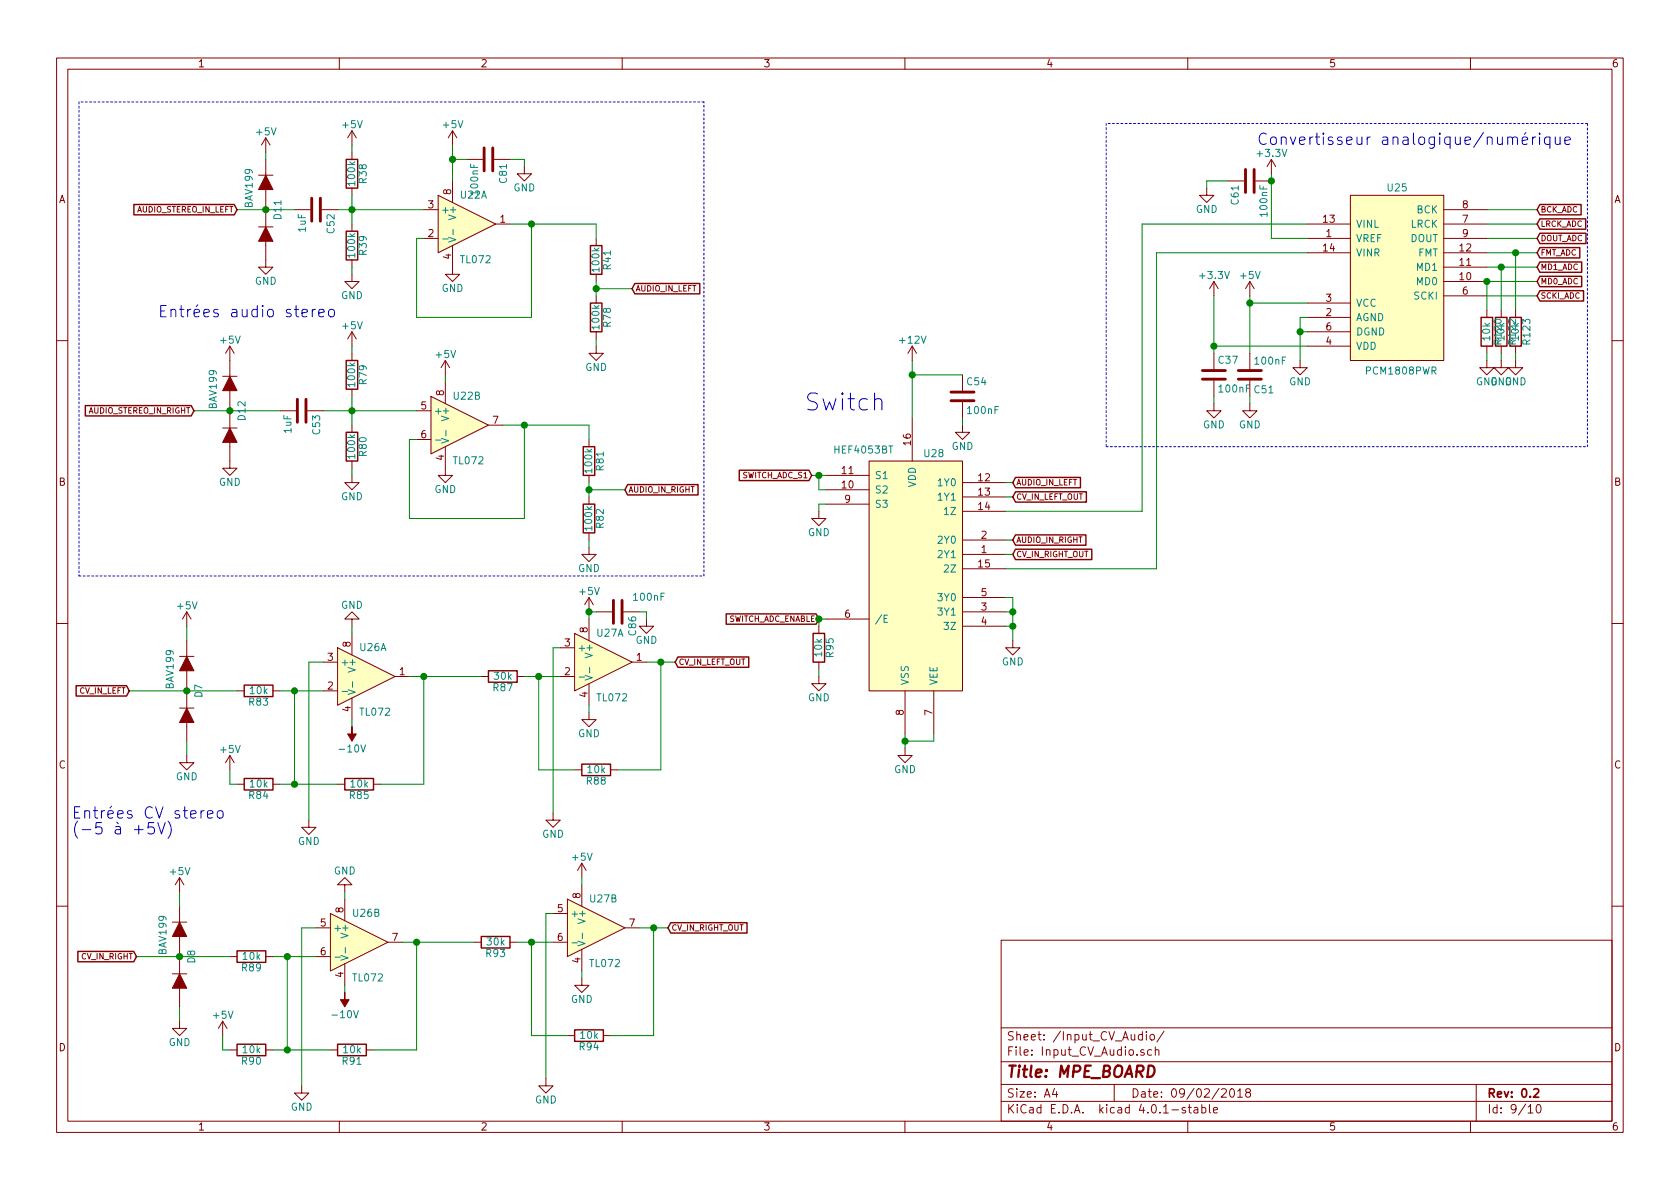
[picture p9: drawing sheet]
<svg xmlns="http://www.w3.org/2000/svg" width="297mm" height="210mm" viewBox="0 0 297 210" stroke-linecap="round" stroke-linejoin="round" font-family="sans-serif">
<g fill="none" stroke="#840000" stroke-width=".18">
<path d="M10 10.3h277v189.9h-277zM12 12.2h273v186.1h-273zM60 10.3v1.9M110 10.3v1.9M160 10.3v1.9M210 10.3v1.9M260 10.3v1.9M45.7 31h2.6M47 37.1h.1M47 24.4v2.5M47 28.2v2.8M47 33v7.1"/>
<path d="M47 24.4l-.8 1.2M47 24.4l.8 1.2M52.1 37.1h2.8M56.9 37.1h2.8M62.2 23.1v2.5M62.2 26.9v1.3M62.2 33.3v1.2M62.2 39.6v1.3M62.2 23.1l-.7 1.3M62.2 23.1l.8 1.3M74.9 37.1h2.6M77.5 34.5l10.1 5.1-10.1 5.1z"/>
<path d="M80 23.1l-.8 1.3M80 23.1v2.5M80 32v3.8M80 23.1l.8 1.3M82.5 28.2h2.8M87.4 28.2h2.8M87.6 39.6h2.6M92.7 29.5v1.2h1.3l-1.3 1.3-1.3-1.3h1.3M213.4 33.3v1.2h1.2l-1.2 1.3-1.3-1.3h1.3M217.2 32h2.8M222 32h2.8M224.8 28.2l-.8 1.3"/>
<path d="M224.8 28.2v2.5M224.8 28.2l.8 1.3M231.1 39.6h7.7M238.8 34.5h16.5v29.2h-16.5zM255.3 39.6h7.6M255.3 37.1h7.6M45.7 40.1h2.6M47 42.7v4.5h1.3l-1.3 1.3-1.3-1.3h1.3M62.2 48.5v1.3h1.3l-1.3 1.2-1.2-1.2h1.2M62.2 46v1.2M62.2 58.7v2.5M62.2 58.7l-.7 1.2"/>
<path d="M62.2 58.7l.8 1.2M74.9 42.2h2.6M80 43.4v5.1h1.3l-1.3 1.3-1.3-1.3h1.3M105.4 42.2v1.2M105.4 48.5v1.3M105.4 52.3v1.3M105.4 58.7v1.2M214.6 49.8l-.7 1.2M214.6 49.8v2.5M214.6 49.8l.8 1.2M221 49.8l-.8 1.2M221 49.8v2.5"/>
<path d="M221 49.8l.7 1.2M231.1 42.2h7.7M231.1 56.1h7.7M231.1 53.6h7.7M231.1 58.7h7.7M231.1 44.7h7.7M255.3 42.2h7.6M255.3 52.3h7.6M255.3 49.8h7.6M255.3 47.2h7.6M255.3 44.7h7.6M262.9 54.9v1.2"/>
<path d="M265.4 54.9v1.2M268 54.9v1.2M10 60.2h2M39.4 66.5h2.5M39.4 75.7h2.5M40.6 72.6h.1M40.6 78.2v4.6h1.3l-1.3 1.3-1.2-1.3h1.2M40.6 61.2v5.3M40.6 68.6v7.1M40.6 61.2l-.7 1.3M40.6 61.2l.8 1.3M49.5 72.6h2.8"/>
<path d="M54.4 72.6h2.7M62.2 62.5v1.2M62.2 68.8v1.3M62.2 75.2v1.2M73.7 72.6h2.5M73.7 77.7h2.5M76.2 70.1l10.2 5.1-10.2 5.1zM78.7 79v5.1h1.3l-1.3 1.2-1.2-1.2h1.2M78.7 63.7v2.6M78.7 67.6v3.8M78.7 63.7l-.7 1.3M78.7 63.7l.8 1.3"/>
<path d="M86.4 75.2h2.5M104.1 77.7v1.3M105.4 61.2v1.3h1.3l-1.3 1.2-1.3-1.2h1.3M161.3 61.2v2.5M161.3 73.9v7.6M161.3 61.2l-.8 1.3M161.3 61.2l.8 1.3M170.2 75.2v1.2h1.2l-1.2 1.3-1.3-1.3h1.3M170.2 66.3v2.8M170.2 71.1v2.8M214.6 71.4v1.2h1.3l-1.3 1.3-1.2-1.3h1.2M214.6 62.5v2.8"/>
<path d="M214.6 67.3v2.8M221 71.4v1.2h1.2l-1.2 1.3-1.3-1.3h1.3M221 62.5v2.8M221 67.3v2.8M229.9 63.7v1.3h1.2l-1.2 1.3-1.3-1.3h1.3M231.1 61.2h7.7M262.9 63.7v1.3h1.3l-1.3 1.3-1.3-1.3h1.3M262.9 61.2v1.3M265.4 63.7v1.3h1.3l-1.3 1.3-1.2-1.3h1.2M265.4 61.2v1.3M268 63.7v1.3h1.2l-1.2 1.3-1.3-1.3h1.3M268 61.2v1.3"/>
<path d="M285 60.2h2M62.2 84.1v1.2h1.3l-1.3 1.3-1.2-1.3h1.2M62.2 81.5v1.3M104.1 96.8v1.2h1.3l-1.3 1.3-1.2-1.3h1.2M104.1 84.1v1.2M104.1 87.9v1.2M104.1 94.2v1.3M144.8 90.4v1.3h1.2l-1.2 1.3-1.3-1.3h1.3M146 89.1h7.7M146 86.6h7.7M146 84.1h7.7M153.7 81.5h16.5v40.7h-16.5z"/>
<path d="M170.2 98h7.6M170.2 95.5h7.6M170.2 85.3h7.6M170.2 87.9h7.6M170.2 90.4h7.6M10 110.3h2M31.7 116.1h2.6M33 108.2v2.5M33 113.3v2.8M33 118.1v7.1M33 108.2l-.7 1.3M33 108.2l.8 1.3"/>
<path d="M57.1 117.1h2.6M59.7 114.5l10.1 5.1-10.1 5.1zM62.2 109.5h1.3l-1.3-1.3-1.2 1.3h1.2v1.2M62.2 112v3.8M69.8 119.6h2.6M85.1 119.6h1.3M91.4 119.6h1.3M99.1 119.6h2.5M99.1 114.5h2.5M101.6 112l10.2 5.1-10.2 5.1zM104.1 105.7v2.5M104.1 109.5v3.8"/>
<path d="M104.1 105.7l-.7 1.2M104.1 105.7l.8 1.2M105.4 108.2h2.8M110.2 108.2h2.8M111.8 117.1h2.5M114.3 109.5v1.2h1.3l-1.3 1.3-1.3-1.3h1.3M144.8 119.6v1.3h1.2l-1.2 1.3-1.3-1.3h1.3M144.8 110.7v1.3M144.8 117.1v1.3M146 109.5h7.7M170.2 108.2h7.6M170.2 110.7h7.6"/>
<path d="M170.2 105.7h7.6M170.2 100.6h7.6M179.1 113.3v1.2h1.2l-1.2 1.3-1.3-1.3h1.3M285 110.3h2M31.7 125.2h2.6M33 122.2h.1M33 133.6v1.3h1.3l-1.3 1.2-1.3-1.2h1.3M33 127.8v3.3M40.6 133.6l-.7 1.3M40.6 133.6v2.5M40.6 133.6l.8 1.3M41.9 122.2h1.3"/>
<path d="M41.9 138.7h1.3M48.3 122.2h1.2M48.3 138.7h1.2M57.1 122.2h2.6M59.7 138.7h1.3M62.2 123.4v3.8M66 138.7h1.3M101.6 136.1h1.3M104.1 126v1.2h1.3l-1.3 1.3-1.2-1.3h1.2M104.1 120.9v3.8M107.9 136.1h1.3M160 132.3v1.3h1.3l-1.3 1.3-1.3-1.3h1.3"/>
<path d="M160 122.2v7.6M165.1 122.2v7.6M31.7 155.2v2.5M31.7 155.2l-.7 1.3M31.7 155.2l.8 1.3M54.6 145v1.3h1.3l-1.3 1.3-1.3-1.3h1.3M61 156.5h1.2l-1.2-1.3-1.3 1.3h1.3v1.2M61 159v3.8M97.8 143.8v1.2h1.3l-1.3 1.3-1.3-1.3h1.3M100.3 159l10.2 5.1-10.2 5.1zM102.9 152.6v2.6M102.9 156.5v3.8"/>
<path d="M102.9 152.6l-.8 1.3M102.9 152.6l.7 1.3M10 160.2h2M30.5 163.1h2.5M30.5 172.2h2.5M31.7 169.2h.1M31.7 160.3v2.8M31.7 165.1v7.1M31.7 174.7v3.3M40.6 169.2h1.3M47 169.2h1.3M55.9 164.1h2.5"/>
<path d="M55.9 169.2h2.5M58.4 161.5l10.2 5.1-10.2 5.1zM61 170.4v3.8M68.6 166.6h2.5M83.8 166.6h1.3M90.2 166.6h1.2M97.8 166.6h2.5M97.8 161.5h2.5M102.9 173v1.2h1.2l-1.2 1.3-1.3-1.3h1.3M102.9 167.9v3.8M110.5 164.1h2.5M177 166.3h108v32h-108z"/>
<path d="M285 160.2h2M31.7 180.6v1.3h1.3l-1.3 1.2-1.2-1.2h1.2M39.4 180.6l-.8 1.3M39.4 180.6v2.5M39.4 180.6l.7 1.3M40.6 185.7h1.3M47 185.7h1.3M53.3 192v1.3h1.3l-1.3 1.3-1.2-1.3h1.2M58.4 185.7h1.3M60 198.3v1.9M64.8 185.7h1.2M96.5 190.7v1.3h1.3l-1.3 1.3-1.3-1.3h1.3"/>
<path d="M100.3 183.1h1.3M106.7 183.1h1.2M110 198.3v1.9M160 198.3v1.9M177 194.8h108M177 191.8h108M177 187.8h108M177 181.8h108M186.4 192.5l-.3 1h.9M186.8 193v1M197 191.8v3M202 183l-.5-.1-.2 .3v.6l.2 .1 .5-.1"/>
<path d="M202 182.4v1.5M202.3 185.7a.37 .37 0 0 0-.6 .1l.1 .2 .5 .2v.1l-.2 .3-.4-.1M202.7 182.4v.2M202.7 182.9v1M203.4 183.1l.2-.2 .4 .2 .1 .5-.1 .2-.4 .1-.2-.1zM203.6 185.7l-.4-.1-.3 .3 .1 .6 .2 .1 .4-.1M204.3 185.7l.2-.1 .4 .1v.9M204.3 185.1v1.5M205.8 182.3l-1.3 2M209.6 195.9a.37 .37 0 0 0-.6 .1l.1 .3 .5 .1 .1 .1-.3 .3-.4-.1M210 198.3v1.9M210.1 195.8h.5"/>
<path d="M210.3 195.3v1.3l.3 .2M211.2 195.9h.5l.1 .9M211.8 196.2l-.5 .1-.2 .2 .2 .3 .5-.1M212.5 195.9l.4-.1 .3 .3-.1 .6h-.6M212.5 195.3v1.5M213.8 195.3v1.3l.2 .2M214.6 196.3l.7-.1-.1-.3-.4-.1-.2 .2v.7h.6M216 192.7l.2-.2h.4l.2 .5-.9 1h.9M217.6 192.7l.2-.2a.81 .81 0 0 1 .5 .6 .81 .81 0 0 1-.2 .8l-.2 .1a.79 .79 0 0 1-.3-1.3zM218.8 193l.5-.5v1.5M218.8 194h.9M220.5 193.2l-.3-.3 .1-.2 .2-.2 .5 .1 .1 .2-.1 .2-.6 .2a.48 .48 0 0 0-.1 .7l.2 .1 .5-.1a.48 .48 0 0 0-.2-.7"/>
<path d="M260 198.3v1.9M261 191.8v6.5M270.2 195.8l.4-.5v1.5M270.2 196.8h.8M271.8 195.5l.2-.2a.81 .81 0 0 1 .5 .6 .81 .81 0 0 1-.2 .8l-.2 .1a.79 .79 0 0 1-.3-1.3z"/>
</g>
<path d="M271.2 192.7l.2-.2h.4l.3 .5-1 1h1" fill="none" stroke="#840000" stroke-width=".3"/>
<g fill="#ffffc2" stroke="#ffffc2" stroke-width=".18">
<path d="M238.8 34.5h16.5v29.2h-16.5z"/>
<path d="M76.2 70.1l10.2 5.1-10.2 5.1z"/>
<path d="M59.7 114.5l10.1 5.1-10.1 5.1z"/>
<path d="M58.4 161.5l10.2 5.1-10.2 5.1z"/>
<path d="M101.6 112l10.2 5.1-10.2 5.1z"/>
<path d="M100.3 159l10.2 5.1-10.2 5.1z"/>
<path d="M153.7 81.5h16.5v40.7h-16.5z"/>
<path d="M77.5 34.5l10.1 5.1-10.1 5.1z"/>
</g>
<g fill="none" stroke="#008400" stroke-width=".18">
<path d="M41.9 37.1h10.2M47 26.9v1.3M59.7 37.1h15.2M62.2 25.6v1.3M62.2 34.5v5.1M80 25.6v6.4M80 28.2h2.5M90.2 39.6h15.2v2.6M90.2 28.2h2.5v1.3M94 39.6v16.5h-20.3v-13.9h1.2M217.2 32h-3.8v1.3M224.8 30.7v11.5h6.3"/>
<path d="M231.1 39.6h-29.2v50.8h-24.1M262.9 39.6h8.9M262.9 37.1h8.9M62.2 47.2v1.3M105.4 49.8v2.5M105.4 59.9v1.3M105.4 51h6.4M214.6 52.3v10.2M221 53.6h10.1M221 52.3v10.2M229.9 58.7h1.2M231.1 56.1h-1.2v7.6"/>
<path d="M231.1 44.7h-26.6v55.9h-26.7M262.9 42.2h8.9M262.9 44.7h8.9M262.9 47.2h8.9M262.9 52.3h8.9M265.4 47.2v7.7M268 44.7v10.2M271.8 49.8h-8.9v5.1M34.3 72.6h15.2M57.1 72.6h16.6M62.2 61.2v1.3M62.2 70.1v5.1"/>
<path d="M78.7 66.3v1.3M88.9 75.2h15.2v2.5M92.7 75.2v16.5h-20.3v-14h1.3M161.3 63.7v10.2M161.3 66.3h8.9M170.2 73.9v1.3M214.6 61.2h16.5M214.6 70.1v1.3M221 70.1v1.3M262.9 62.5v1.2M265.4 62.5v1.2M268 62.5v1.2"/>
<path d="M62.2 82.8v1.3M104.1 85.3v2.6M104.1 95.5v1.3M104.1 86.6h6.4M143.5 84.1h2.5M144.8 84.1v2.5h1.2M146 89.1h-1.2v1.3M177.8 85.3h1.3M177.8 87.9h1.3M177.8 95.5h1.3M177.8 98h1.3M33 110.7v2.6"/>
<path d="M57.1 117.1h-2.5v27.9M62.2 110.7v1.3M72.4 119.6h12.7M74.9 119.6v19.1h-7.6M92.7 119.6h6.4M95.2 119.6v16.5h6.4M99.1 114.5h-1.3v29.3M105.4 108.2h-1.3v1.3M113 108.2h1.3v1.3M114.3 117.1h5.1M116.8 117.1v19h-7.6M144.8 118.4v1.2"/>
<path d="M146 109.5h-1.2v1.2M177.8 108.2h1.3M177.8 105.7h1.3v7.6M177.8 110.7h1.3M22.9 122.2h19M33 131.1v2.5M40.6 136.1v2.6h1.3M49.5 138.7h10.2M49.5 122.2h7.6M52.1 122.2v16.5M62.2 127.2v1.3M104.1 124.7v1.3"/>
<path d="M160 129.8v2.5M165.1 129.8v1.3h-5.1M31.7 157.7v2.6M61 157.7v1.3M102.9 155.2v1.3M24.1 169.2h16.5M31.7 178v2.6M48.3 169.2h7.6M50.8 169.2v16.5M55.9 164.1h-2.6v27.9M61 174.2v1.3M71.1 166.6h12.7"/>
<path d="M73.7 166.6v19.1h-7.7M91.4 166.6h6.4M94 166.6v16.5h6.3M97.8 161.5h-1.3v29.2M102.9 171.7v1.3M113 164.1h5.1M115.6 164.1v19h-7.7M39.4 183.1v2.6h1.2M48.3 185.7h10.1"/>
</g>
<g fill="#008400" stroke="#008400" stroke-width=".25">
<circle cx="229.9" cy="58.7" r=".51"/>
<circle cx="214.6" cy="61.2" r=".51"/>
<circle cx="221" cy="53.6" r=".51"/>
<circle cx="62.2" cy="37.1" r=".51"/>
<circle cx="94" cy="39.6" r=".51"/>
<circle cx="105.4" cy="51" r=".51"/>
<circle cx="62.2" cy="72.6" r=".51"/>
<circle cx="92.7" cy="75.2" r=".51"/>
<circle cx="104.1" cy="86.6" r=".51"/>
<circle cx="52.1" cy="122.2" r=".51"/>
<circle cx="33" cy="122.2" r=".51"/>
<circle cx="52.1" cy="138.7" r=".51"/>
<circle cx="74.9" cy="119.6" r=".51"/>
<circle cx="95.3" cy="119.6" r=".51"/>
<circle cx="116.8" cy="117.1" r=".51"/>
<circle cx="50.8" cy="169.2" r=".51"/>
<circle cx="31.8" cy="169.2" r=".51"/>
<circle cx="50.8" cy="185.7" r=".51"/>
<circle cx="73.7" cy="166.6" r=".51"/>
<circle cx="94" cy="166.6" r=".51"/>
<circle cx="115.6" cy="164.1" r=".51"/>
<circle cx="144.8" cy="84.1" r=".51"/>
<circle cx="144.8" cy="109.5" r=".51"/>
<circle cx="160" cy="131.1" r=".51"/>
<circle cx="161.3" cy="66.3" r=".51"/>
<circle cx="80" cy="28.2" r=".51"/>
<circle cx="268" cy="44.7" r=".51"/>
<circle cx="265.4" cy="47.2" r=".51"/>
<circle cx="262.9" cy="49.8" r=".51"/>
<circle cx="47" cy="37.1" r=".51"/>
<circle cx="40.6" cy="72.6" r=".51"/>
<circle cx="104.1" cy="108.2" r=".51"/>
<circle cx="179.1" cy="108.2" r=".51"/>
<circle cx="179.1" cy="110.7" r=".51"/>
<circle cx="224.8" cy="32" r=".51"/>
</g>
<g fill="none" stroke="#840000" stroke-width=".25">
<path d="M23.7 36.2h17.7l.5 .9-.5 .9h-17.7zM61.2 28.2h2v5.1h-2zM272.3 36.2h7.3v1.8h-7.3l-.5-.9zM272.3 38.7h8.1v1.8h-8.1l-.5-.9zM61.2 40.9h2v5.1h-2zM104.4 43.4h2v5.1h-2zM104.4 53.6h2v5.1h-2zM112.2 50.1h11.5v1.9h-11.5l-.4-1zM261.9 56.1h2v5.1h-2zM264.4 56.1h2v5.1h-2zM267 56.1h2v5.1h-2zM272.3 41.2h8.1v1.9h-8.1l-.5-.9z"/>
<path d="M272.3 43.8h7v1.8h-7l-.5-.9zM272.3 46.3h7.4v1.9h-7.4l-.5-1zM272.3 48.9h7.4v1.8h-7.4l-.5-.9zM272.3 51.4h7.7v1.8h-7.7l-.5-.9zM15.1 71.7h18.7l.5 .9-.5 1h-18.7zM61.2 63.7h2v5.1h-2zM61.2 76.4h2v5.1h-2zM103.1 79h2.1v5.1h-2.1zM103.1 89.1h2.1v5.1h-2.1zM111 85.7h12.4v1.8h-12.4l-.5-.9zM130.7 83.2h12.3l.5 .9-.5 .9h-12.3zM179.6 84.4h11.4v1.9h-11.4l-.5-1z"/>
<path d="M179.6 94.6h12.4v1.8h-12.4l-.5-.9zM179.6 87h12.5v1.8h-12.5l-.5-.9zM179.6 97.1h13.4v1.9h-13.4l-.5-1zM86.4 118.6h5v2h-5zM119.9 116.2h12.5v1.8h-12.5l-.5-.9zM128.4 108.6h15.9l.5 .9-.5 .9h-15.9zM143.8 112h2v5.1h-2zM13.5 121.3h8.9l.5 .9-.5 .9h-8.9zM43.2 121.2h5.1v2h-5.1zM43.2 137.7h5.1v2h-5.1zM61 137.7h5v2h-5zM102.9 135.1h5v2.1h-5z"/>
<path d="M13.8 168.2h9.8l.5 1-.5 .9h-9.8zM41.9 168.1h5.1v2.1h-5.1zM85.1 165.6h5.1v2h-5.1zM118.6 163.2h13.5v1.8h-13.5l-.5-.9zM41.9 184.7h5.1v2h-5.1zM59.7 184.7h5.1v2h-5.1zM101.6 182.1h5.1v2h-5.1z"/>
</g>
<g fill="none" stroke="#840000" stroke-width=".51">
<path d="M55.1 35v4.1M56.6 35v4.1M85.6 26.2v4M87.1 26.2v4M220.2 30v4M221.7 30v4M52.6 70.6v4.1M54.1 70.6v4.1M168.1 70.9h4.1M168.1 69.3h4.1M212.6 67.1h4.1M212.6 65.5h4.1"/>
<path d="M218.9 67.1h4.1M218.9 65.5h4.1M108.5 106.2v4M110 106.2v4"/>
</g>
<g fill="none" stroke="#008484" stroke-width=".18">
<path d="M78.3 42.3h.9M79.3 42l1.3 .4-1.3 .4M80.1 40.6v.9M264.2 56.6a.76 .76 0 0 1 1.2 .3 .83 .83 0 0 1-1.2 0zM268 56.5v.7l-.9-.7h-.3l-.1 .2 .1 .5M77 77.8h1M78.1 77.5l1.2 .4-1.2 .5M78.8 76.1v1M264.8 60.8l-.1-.6h-.4l-.1 .6h1.2M267.4 60.8l-.1-.6h-.5l-.1 .6h1.3M102.4 119.7h1M103.5 119.4l1.2 .5-1.2 .4"/>
<path d="M104.2 118v1M156.9 108.8h-.6v1.3h.6M60.5 122.3h1M61.5 122l1.3 .4-1.3 .4M62.3 120.6v.9M59.2 169.3h1M60.3 169l1.2 .4-1.2 .4M61.1 167.6v.9M101.1 166.7h1M102.2 166.4l1.3 .4-1.3 .5M103 165v1"/>
</g>
<g fill="none" stroke="#0000c2" stroke-width=".18">
<path d="M269.1 24.9l1-.2-.1-.4-.6-.1-.3 .3 .1 .9 .2 .1 .6-.1M269.8 23.4l-.3 .3M271 24.2v1.3M271.5 24.2a.45 .45 0 0 0-.5 .4M272.2 23.5l-.1 .1 .1 .1 .1-.1-.1-.1v.2M272.2 24.2v1.3M274 24.3a.68 .68 0 0 0-.8 .1l-.1 .2 .1 .8 .3 .1 .5-.1M274 24.2v2M275 24.2l.1 1.2a.56 .56 0 0 0 .7 0M275.8 24.2v1.3M276.7 24.9l.9-.2-.1-.4-.5-.1-.3 .3 .1 .9 .2 .1 .5-.1M55.2 54.7v1.3"/>
<path d="M55.8 54.7a.45 .45 0 0 0-.6 .4M56.4 55.4l.9-.2-.1-.4-.6-.1-.2 .3 .1 .9 .1 .1 .6-.1M58.2 54.9a.54 .54 0 0 1 .9 .2v.5a.54 .54 0 0 1-.5 .4 .54 .54 0 0 1-.5-.4zM154.6 70.8a.76 .76 0 0 1 1.3 .1v1.6M27.2 145.5h-.9l-.1 .9 .2-.2 .7 .1 .2 .3-.1 .7-.3 .2h-.5l-.2-.2M27.9 145.5l.6 2 .7-2M29.7 145.2a2.26 2.26 0 0 1 0 3M36.7 144l.9-.2-.1-.4h-.5l-.3 .2 .1 1 .2 .1 .5-.1M38.5 143.5a.54 .54 0 0 1 .9 .2v.6a.54 .54 0 0 1-.5 .4 .54 .54 0 0 1-.5-.4z"/>
</g>
<g fill="#840000" stroke="#840000" stroke-width=".18">
<path d="M33 116.1l1.3 2.5h-2.6z"/>
<path d="M33 125.2l1.3 2.6h-2.6z"/>
<path d="M31.7 163.1l1.3 2.5h-2.5z"/>
<path d="M31.7 172.2l1.3 2.5h-2.5z"/>
<path d="M62.2 128.5v1.3h.8l-.8 1.3-.7-1.3h.7z"/>
<path d="M61 175.5v1.3h.7l-.7 1.2-.8-1.2h.8z"/>
<path d="M47 31l1.3 2.5h-2.6z"/>
<path d="M47 40.1l1.3 2.6h-2.6z"/>
<path d="M40.6 66.5l1.3 2.6h-2.5z"/>
<path d="M40.6 75.7l1.3 2.5h-2.5z"/>
</g>
<path d="M14 18v83.8M124.5 18h-110.5M195.6 21.8v57.2M280.7 21.8h-85.1M195.6 79h85.1M280.7 79v-57.2M14 101.8h110.5M124.5 101.8v-83.8" fill="none" stroke="#0000c2" stroke-width=".18" stroke-dasharray=".3 .4"/>
<text font-size="4.2" fill="#0000c2" x="142.2" y="72.6">Switch</text>
<g font-size="2.8" fill="#0000c2">
<text x="222.2" y="25.6">Convertisseur analogique/numérique</text>
<text x="27.9" y="56.1">Entrées audio stereo</text>
<text x="12.7" y="144.8">Entrées CV stereo</text>
<text x="12.7" y="147.6">(-5 à +5V)</text>
</g>
<text font-size="2.8" fill="#840000" x="178" y="190.5">Title: MPE_BOARD</text>
<g font-size="2.1" fill="#840000">
<text x="178" y="184">Sheet: /Input_CV_Audio/</text>
<text x="178" y="186.7">File: Input_CV_Audio.sch</text>
<text x="178" y="196.9">KiCad E.D.A. kicad 4.0.1-stable</text>
<text x="178" y="194.1">Size: A4</text>
<text x="200" y="194.1">Date: 09/02/2018</text>
<text x="263" y="194.1">Rev: 0.2</text>
<text x="263" y="196.9">Id: 9/10</text>
</g>
<g font-size="1.8" fill="#840000">
<text x="35" y="11.9">1</text>
<text x="85" y="11.9">2</text>
<text x="135" y="11.9">3</text>
<text x="185" y="11.9">4</text>
<text x="235" y="11.9">5</text>
<text x="285" y="11.9">6</text>
<text x="10.4" y="35.9">A</text>
<text x="79.8" y="34.4" transform="rotate(-90 79.8 34.4)">8</text>
<text x="285.4" y="35.9">A</text>
<text x="75.7" y="41.9">2</text>
<text x="75.7" y="36.8">3</text>
<text x="88.4" y="39.4">1</text>
<text x="234" y="39.4">13</text>
<text x="234.5" y="41.9">1</text>
<text x="258.6" y="39.4">7</text>
<text x="258.6" y="36.8">8</text>
<text x="258.6" y="41.9">9</text>
<text x="79.8" y="45.8" transform="rotate(-90 79.8 45.8)">4</text>
<text x="234" y="44.4">14</text>
<text x="258.1" y="47">11</text>
<text x="258.1" y="44.4">12</text>
<text x="234.5" y="53.3">3</text>
<text x="258.1" y="49.5">10</text>
<text x="258.6" y="52.1">6</text>
<text x="234.5" y="55.9">2</text>
<text x="234.5" y="58.4">6</text>
<text x="234.5" y="61">4</text>
<text x="78.5" y="69.9" transform="rotate(-90 78.5 69.9)">8</text>
<text x="74.4" y="72.4">5</text>
<text x="74.4" y="77.5">6</text>
<text x="87.1" y="74.9">7</text>
<text x="78.5" y="81.4" transform="rotate(-90 78.5 81.4)">4</text>
<text x="148.9" y="83.8">11</text>
<text x="161" y="78.7" transform="rotate(-90 161 78.7)">16</text>
<text x="10.4" y="85.9">B</text>
<text x="148.9" y="86.4">10</text>
<text x="149.4" y="88.9">9</text>
<text x="173" y="85.1">12</text>
<text x="173" y="87.6">13</text>
<text x="285.4" y="85.9">B</text>
<text x="173" y="90.2">14</text>
<text x="173.5" y="95.2">2</text>
<text x="173" y="100.3">15</text>
<text x="173.5" y="97.8">1</text>
<text x="173.5" y="107.9">3</text>
<text x="173.5" y="105.4">5</text>
<text x="103.9" y="111.9" transform="rotate(-90 103.9 111.9)">8</text>
<text x="149.4" y="109.2">6</text>
<text x="173.5" y="110.5">4</text>
<text x="57.9" y="116.8">3</text>
<text x="62" y="114.4" transform="rotate(-90 62 114.4)">8</text>
<text x="70.6" y="119.4">1</text>
<text x="99.8" y="119.4">2</text>
<text x="99.8" y="114.3">3</text>
<text x="112.5" y="116.8">1</text>
<text x="57.9" y="121.9">2</text>
<text x="62" y="125.8" transform="rotate(-90 62 125.8)">4</text>
<text x="103.9" y="123.3" transform="rotate(-90 103.9 123.3)">4</text>
<text x="159.8" y="126.5" transform="rotate(-90 159.8 126.5)">8</text>
<text x="164.8" y="126.5" transform="rotate(-90 164.8 126.5)">7</text>
<text x="10.4" y="135.9">C</text>
<text x="285.4" y="135.9">C</text>
<text x="60.7" y="161.4" transform="rotate(-90 60.7 161.4)">8</text>
<text x="98.6" y="161.3">5</text>
<text x="102.6" y="158.8" transform="rotate(-90 102.6 158.8)">8</text>
<text x="56.7" y="163.8">5</text>
<text x="69.4" y="166.4">7</text>
<text x="98.6" y="166.4">6</text>
<text x="111.3" y="163.8">7</text>
<text x="56.7" y="168.9">6</text>
<text x="60.7" y="172.8" transform="rotate(-90 60.7 172.8)">4</text>
<text x="102.6" y="170.3" transform="rotate(-90 102.6 170.3)">4</text>
<text x="10.4" y="185.9">D</text>
<text x="285.4" y="185.9">D</text>
<text x="35" y="199.9">1</text>
<text x="85" y="199.9">2</text>
<text x="135" y="199.9">3</text>
<text x="185" y="199.9">4</text>
<text x="235" y="199.9">5</text>
<text x="285" y="199.9">6</text>
</g>
<g font-size="1.8" fill="#008484">
<text x="45.4" y="23.9">+5V</text>
<text x="60.6" y="22.7">+5V</text>
<text x="78.4" y="22.7">+5V</text>
<text x="222.5" y="27.7">+3.3V</text>
<text x="62.8" y="32.7" transform="rotate(-90 62.8 32.7)">100k</text>
<text x="64.8" y="32.4" transform="rotate(-90 64.8 32.4)">R38</text>
<text x="81.4" y="35.1">U22A</text>
<text x="84.5" y="34.3" transform="rotate(-90 84.5 34.3)">100nF</text>
<text x="89.6" y="32.3" transform="rotate(-90 89.6 32.3)">C81</text>
<text x="90.8" y="33.8">GND</text>
<text x="245.4" y="33.8">U25</text>
<text x="44.7" y="36.6" transform="rotate(-90 44.7 36.6)">BAV199</text>
<text x="49.7" y="38.7" transform="rotate(-90 49.7 38.7)">D11</text>
<text x="54.1" y="41" transform="rotate(-90 54.1 41)">1uF</text>
<text x="59.1" y="41.2" transform="rotate(-90 59.1 41.2)">C52</text>
<text x="78" y="37.7">+</text>
<text x="80.6" y="38.5" transform="rotate(-90 80.6 38.5)">V+</text>
<text x="211.4" y="37.6">GND</text>
<text x="219" y="36.1" transform="rotate(-90 219 36.1)">C61</text>
<text x="224.1" y="38.1" transform="rotate(-90 224.1 38.1)">100nF</text>
<text x="239.8" y="40.3">VINL</text>
<text x="249.4" y="40.3">LRCK</text>
<text x="250.4" y="37.7">BCK</text>
<text x="62.8" y="45.4" transform="rotate(-90 62.8 45.4)">100k</text>
<text x="64.8" y="45.1" transform="rotate(-90 64.8 45.1)">R39</text>
<text x="81.6" y="46.5">TL072</text>
<text x="106" y="47.9" transform="rotate(-90 106 47.9)">100k</text>
<text x="108" y="47.6" transform="rotate(-90 108 47.6)">R41</text>
<text x="239.8" y="42.8">VREF</text>
<text x="239.8" y="45.3">VINR</text>
<text x="249.3" y="42.8">DOUT</text>
<text x="250.5" y="47.9">MD1</text>
<text x="250.6" y="45.3">FMT</text>
<text x="45" y="50.3">GND</text>
<text x="60.3" y="52.9">GND</text>
<text x="78.1" y="51.6">GND</text>
<text x="212.3" y="49.3">+3.3V</text>
<text x="219.4" y="49.3">+5V</text>
<text x="250" y="53">SCKI</text>
<text x="250.5" y="50.4">MD0</text>
<text x="60.6" y="58.2">+5V</text>
<text x="106" y="58.1" transform="rotate(-90 106 58.1)">100k</text>
<text x="108" y="57.8" transform="rotate(-90 108 57.8)">R78</text>
<text x="239.8" y="56.8">AGND</text>
<text x="239.8" y="54.2">VCC</text>
<text x="239.8" y="59.3">DGND</text>
<text x="39" y="60.8">+5V</text>
<text x="77.1" y="63.3">+5V</text>
<text x="103.5" y="65.6">GND</text>
<text x="159.2" y="60.8">+12V</text>
<text x="215.5" y="64.3">C37</text>
<text x="222" y="64.5">100nF</text>
<text x="239.8" y="61.8">VDD</text>
<text x="263.4" y="60.1" transform="rotate(-90 263.4 60.1)">10k</text>
<text x="266" y="60.1" transform="rotate(-90 266 60.1)">10k</text>
<text x="268.5" y="60.1" transform="rotate(-90 268.5 60.1)">10k</text>
<text x="270.6" y="60.8" transform="rotate(-90 270.6 60.8)">R123</text>
<text x="62.8" y="68.2" transform="rotate(-90 62.8 68.2)">100k</text>
<text x="64.8" y="67.9" transform="rotate(-90 64.8 67.9)">R79</text>
<text x="80.3" y="70.7">U22B</text>
<text x="171" y="68.1">C54</text>
<text x="215.7" y="69.4">100nF</text>
<text x="221.8" y="69.5">C51</text>
<text x="227.9" y="68.1">GND</text>
<text x="241.7" y="66.2">PCM1808PWR</text>
<text x="260.9" y="68.1">GND GND</text>
<text x="263.5" y="68.1">GND</text>
<text x="38.3" y="72.2" transform="rotate(-90 38.3 72.2)">BAV199</text>
<text x="43.4" y="74.3" transform="rotate(-90 43.4 74.3)">D12</text>
<text x="51.5" y="76.6" transform="rotate(-90 51.5 76.6)">1uF</text>
<text x="56.6" y="76.8" transform="rotate(-90 56.6 76.8)">C53</text>
<text x="76.7" y="73.3">+</text>
<text x="79.4" y="74.1" transform="rotate(-90 79.4 74.1)">V+</text>
<text x="171.2" y="73.2">100nF</text>
<text x="212.7" y="75.7">GND</text>
<text x="219" y="75.7">GND</text>
<text x="62.8" y="80.9" transform="rotate(-90 62.8 80.9)">100k</text>
<text x="64.8" y="80.6" transform="rotate(-90 64.8 80.6)">R80</text>
<text x="80.3" y="82.1">TL072</text>
<text x="104.7" y="83.5" transform="rotate(-90 104.7 83.5)">100k</text>
<text x="106.7" y="83.2" transform="rotate(-90 106.7 83.2)">R81</text>
<text x="147.8" y="80.2">HEF4053BT</text>
<text x="163.5" y="80.8">U28</text>
<text x="168.2" y="79.5">GND</text>
<text x="38.7" y="85.9">GND</text>
<text x="60.3" y="88.4">GND</text>
<text x="76.8" y="87.2">GND</text>
<text x="154.7" y="89.8">S3</text>
<text x="154.7" y="87.2">S2</text>
<text x="154.7" y="84.7">S1</text>
<text x="161.9" y="86.3" transform="rotate(-90 161.9 86.3)">VDD</text>
<text x="166" y="86">1Y0</text>
<text x="166" y="88.5">1Y1</text>
<text x="104.7" y="93.6" transform="rotate(-90 104.7 93.6)">100k</text>
<text x="106.7" y="93.3" transform="rotate(-90 106.7 93.3)">R82</text>
<text x="142.8" y="94.8">GND</text>
<text x="167.1" y="91.1">1Z</text>
<text x="102.2" y="101.1">GND</text>
<text x="166" y="98.7">2Y1</text>
<text x="166" y="96.1">2Y0</text>
<text x="167.1" y="101.2">2Z</text>
<text x="31.4" y="107.7">+5V</text>
<text x="60.3" y="107.6">GND</text>
<text x="102.5" y="105.2">+5V</text>
<text x="112.2" y="106.2">100nF</text>
<text x="166" y="106.3">3Y0</text>
<text x="105.6" y="112.6">U27A</text>
<text x="112.3" y="113.8">GND</text>
<text x="112.5" y="112.3" transform="rotate(-90 112.5 112.3)">C86</text>
<text x="154.7" y="110.1">/E</text>
<text x="166" y="108.8">3Y1</text>
<text x="167.1" y="111.4">3Z</text>
<text x="60.2" y="117.7">+</text>
<text x="62.9" y="118.5" transform="rotate(-90 62.9 118.5)">V+</text>
<text x="63.7" y="115.1">U26A</text>
<text x="102.1" y="115.2">+</text>
<text x="104.8" y="116" transform="rotate(-90 104.8 116)">V+</text>
<text x="145.3" y="116" transform="rotate(-90 145.3 116)">10k</text>
<text x="147.4" y="116.2" transform="rotate(-90 147.4 116.2)">R95</text>
<text x="177.1" y="117.6">GND</text>
<text x="30.7" y="121.7" transform="rotate(-90 30.7 121.7)">BAV199</text>
<text x="35.8" y="123.3" transform="rotate(-90 35.8 123.3)">D7</text>
<text x="44.1" y="124.8">R83</text>
<text x="44.2" y="122.7">10k</text>
<text x="87.3" y="122.2">R87</text>
<text x="87.4" y="120.2">30k</text>
<text x="105.7" y="124">TL072</text>
<text x="142.8" y="124">GND</text>
<text x="160.7" y="121.2" transform="rotate(-90 160.7 121.2)">VSS</text>
<text x="165.7" y="121.2" transform="rotate(-90 165.7 121.2)">VEE</text>
<text x="63.8" y="126.5">TL072</text>
<text x="102.2" y="130.3">GND</text>
<text x="31.1" y="138">GND</text>
<text x="39" y="133.1">+5V</text>
<text x="60.4" y="133">-10V</text>
<text x="103.9" y="136.7">10k</text>
<text x="158.1" y="136.7">GND</text>
<text x="44.1" y="141.3">R84</text>
<text x="44.2" y="139.2">10k</text>
<text x="61.9" y="141.3">R85</text>
<text x="62" y="139.2">10k</text>
<text x="103.8" y="138.7">R88</text>
<text x="52.7" y="149.4">GND</text>
<text x="95.8" y="148.1">GND</text>
<text x="30.1" y="154.7">+5V</text>
<text x="59" y="154.6">GND</text>
<text x="101.3" y="152.2">+5V</text>
<text x="104.4" y="159.6">U27B</text>
<text x="58.9" y="164.7">+</text>
<text x="61.6" y="165.5" transform="rotate(-90 61.6 165.5)">V+</text>
<text x="62.5" y="162.1">U26B</text>
<text x="86.2" y="167.2">30k</text>
<text x="100.8" y="162.2">+</text>
<text x="103.5" y="163" transform="rotate(-90 103.5 163)">V+</text>
<text x="29.4" y="168.7" transform="rotate(-90 29.4 168.7)">BAV199</text>
<text x="34.5" y="170.3" transform="rotate(-90 34.5 170.3)">D8</text>
<text x="42.8" y="171.7">R89</text>
<text x="43" y="169.7">10k</text>
<text x="62.5" y="173.5">TL072</text>
<text x="86" y="169.2">R93</text>
<text x="104.4" y="171">TL072</text>
<text x="100.9" y="177.3">GND</text>
<text x="29.8" y="185">GND</text>
<text x="37.8" y="180.1">+5V</text>
<text x="59.1" y="180">-10V</text>
<text x="102.5" y="185.7">R94</text>
<text x="102.7" y="183.7">10k</text>
<text x="42.8" y="188.3">R90</text>
<text x="43" y="186.2">10k</text>
<text x="60.6" y="188.3">R91</text>
<text x="60.8" y="186.2">10k</text>
<text x="51.4" y="196.4">GND</text>
<text x="94.6" y="195.1">GND</text>
</g>
<g font-size="1.4" fill="#840000">
<text x="24" y="37.6">AUDIO_STEREO_IN_LEFT</text>
<text x="272.4" y="37.6">BCK_ADC</text>
<text x="272.4" y="40.1">LRCK_ADC</text>
<text x="272.4" y="42.6">DOUT_ADC</text>
<text x="272.4" y="45.2">FMT_ADC</text>
<text x="272.4" y="47.7">MD1_ADC</text>
<text x="112.4" y="51.5">AUDIO_IN_LEFT</text>
<text x="272.4" y="50.3">MD0_ADC</text>
<text x="272.4" y="52.8">SCKI_ADC</text>
<text x="15.6" y="73.1">AUDIO_STEREO_IN_RIGHT</text>
<text x="111.1" y="87.1">AUDIO_IN_RIGHT</text>
<text x="131.2" y="84.6">SWITCH_ADC_S1</text>
<text x="179.7" y="85.8">AUDIO_IN_LEFT</text>
<text x="179.7" y="88.4">CV_IN_LEFT_OUT</text>
<text x="179.7" y="96">AUDIO_IN_RIGHT</text>
<text x="179.7" y="98.5">CV_IN_RIGHT_OUT</text>
<text x="128.5" y="110">SWITCH_ADC_ENABLE</text>
<text x="120" y="117.6">CV_IN_LEFT_OUT</text>
<text x="13.9" y="122.7">CV_IN_LEFT</text>
<text x="118.7" y="164.6">CV_IN_RIGHT_OUT</text>
<text x="14.4" y="169.6">CV_IN_RIGHT</text>
</g>
</svg>
